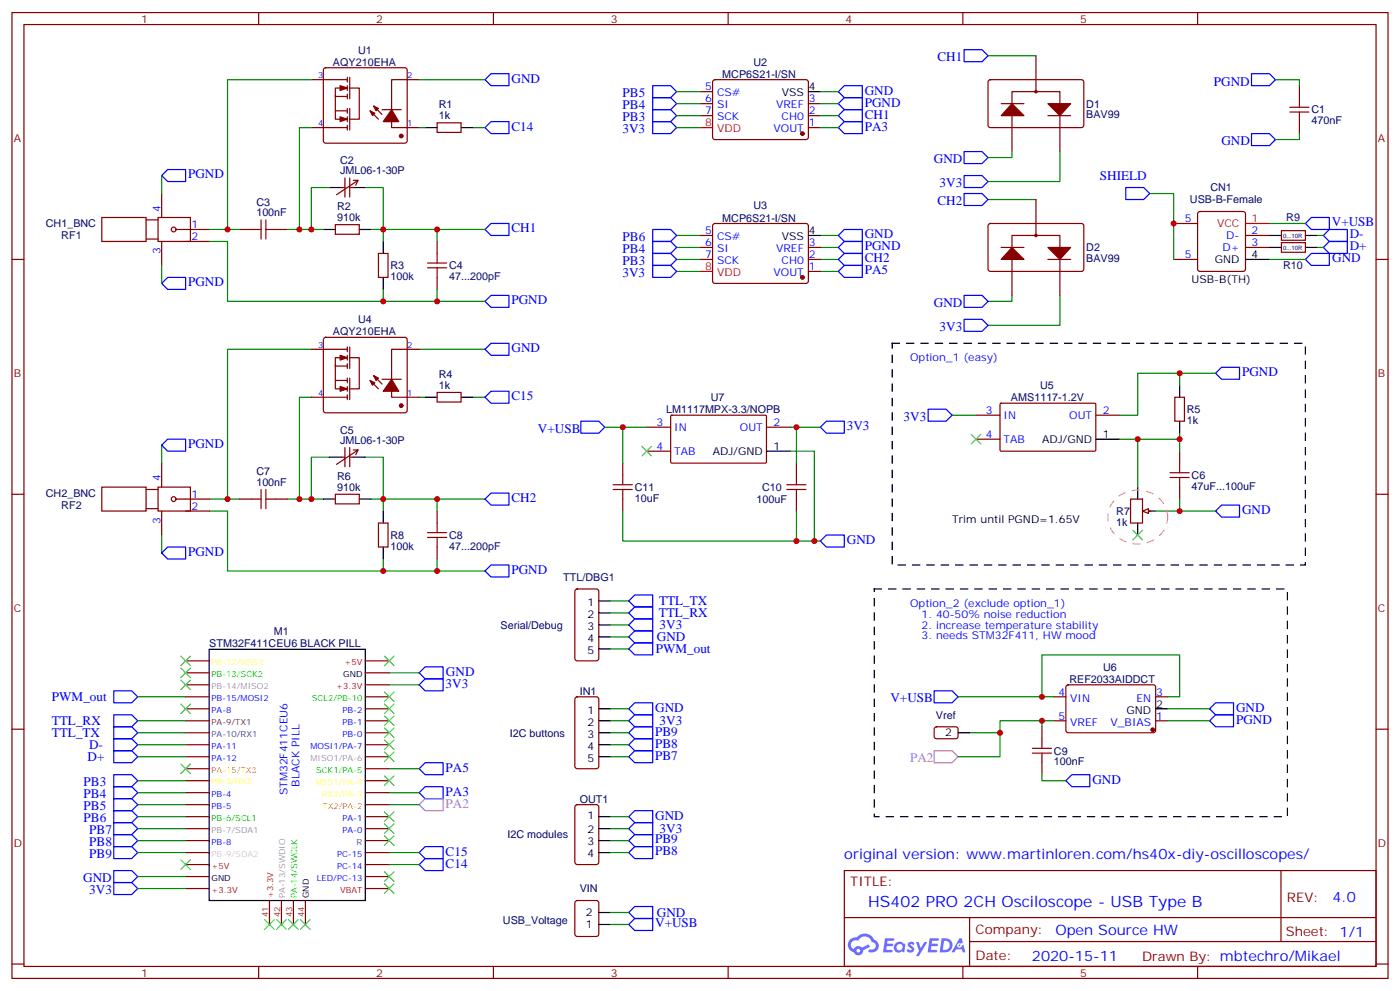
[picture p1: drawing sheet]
<svg xmlns="http://www.w3.org/2000/svg" width="412mm" height="292mm" viewBox="0 0 412 292" stroke-linecap="round" stroke-linejoin="round" font-family="sans-serif">
<g fill="none" stroke="#870000" stroke-width=".35">
<path d="M3.5 3.7h405.4v284.3h-405.4zM7.1 7.2h398.2v277.3h-398.2zM76.2 3.7v3.5M145.3 3.7v3.5M214.5 3.7v3.5M283.6 3.7v3.5M352.8 3.7v3.5M3.5 76.4h3.6M405.3 76.4h3.6M3.5 145.5h3.6M405.3 145.5h3.6M3.5 214.7h3.6"/>
<path d="M405.3 214.7h3.6M248.7 256.3h156.6v28.2h-156.6zM377.3 256.3v20.9M248.7 270.1h156.5M285.6 277.2h119.6M285.6 270.1v14.2M3.5 283.8h3.6M76.2 284.5v3.5M145.3 284.5v3.5M214.5 284.5v3.5M283.6 284.5v3.5M352.8 284.5v3.5"/>
<path d="M405.3 283.8h3.6"/>
</g>
<g fill="#5487ff">
<path d="M267.7 277.5a1.22 1.22 0 0 1 1.7 .2l-.4 .6a.47 .47 0 0 0-.3-.4 .47 .47 0 0 0-.5 .2l.1 .2a1.14 1.14 0 0 1 .8 1.8 1.14 1.14 0 0 1-1.9 0l-.2-.2 .5-.6 .7 .5a.29 .29 0 0 0 .3-.3 .29 .29 0 0 0-.2-.3 1.04 1.04 0 0 1-.6-1.7z"/>
<path d="M260.7 276.2h2.4l.3 .2-.2 .5-1.8 .1-.1 .8h1.5l.3 .4-.3 .4h-1.6l-.2 1.1h1.7l.2 .3-.2 .3-2.6 .1z"/>
<path d="M273.8 276.2h2.4l.3 .2-.1 .5-1.8 .1-.2 .8h1.6l.3 .4-.4 .4-1.6-.1-.1 1.1 1.7 .1 .2 .3-.2 .3-2.6 .1z"/>
<path d="M282.6 276.2h.7l.3 1.3-.6 .3a.69 .69 0 0 0-1 .3 .69 .69 0 0 0 .4 .9 .69 .69 0 0 0 .9-.6l.5-.2 .6 2.2h-.8l-.2-.9h-1.8l-.5 .9h-.8z"/>
<path d="M269.8 277.3h.8l.6 1.8 1.1-1.8h.9l-2.6 4.2h-.8l.9-1.5z"/>
<path d="M277.4 276.2l-.6 4.2h1.3a2.11 2.11 0 0 0 2.5-2.1 2.11 2.11 0 0 0-2.5-2.1zM278.1 277a1.39 1.39 0 0 1 1.7 1.4 1.39 1.39 0 0 1-1.8 1.2h-.3z"/>
<path d="M263.7 277.8a1.54 1.54 0 0 0-.1 2.2 1.54 1.54 0 0 0 2.2 .1l.6 .3 .3-2.3-.2-.3h-.4a1.49 1.49 0 0 0-2.4 0zM264 278.8a.94 .94 0 0 1 1.8 0 .94 .94 0 0 1-1.8 0z"/>
<path d="M250.4 276.6a2.18 2.18 0 0 0 1.1 3.7 1.44 1.44 0 0 0 1.6 .9 1.44 1.44 0 0 0 1.2-1.4l2-1.1-.5-.7-1.9 1a1.47 1.47 0 0 0-2.4 .4 1.39 1.39 0 0 1-.7-1.9 1.39 1.39 0 0 1 2-.5 2.12 2.12 0 0 1 2.2-1.3 2.12 2.12 0 0 1 1.9 1.7 1.14 1.14 0 0 1 1.1 1.4 1.14 1.14 0 0 1-1.7 .7 .43 .43 0 0 0-.5 .4 .43 .43 0 0 0 .4 .5 1.98 1.98 0 0 0 2.5-1.2 1.98 1.98 0 0 0-1.2-2.6 3.1 3.1 0 0 0-5.3-.6l-.9 .1zM252.3 279.9a.55 .55 0 0 1 1.1 0 .55 .55 0 0 1-1.1 0z"/>
<circle cx="282.6" cy="278.3" r=".26"/>
</g>
<g fill="none" stroke="#870000" stroke-width=".35">
<path d="M305.2 16.4v10.6M91.7 37.6h10.6M91.7 23.5h10.6M95.5 20.1l.5-.2h23.2l.5 .2 .2 .5v20.9l-.2 .5-.5 .2h-23.2l-.5-.3-.3-.4v-20.9zM98.8 28v7.1h3.5M98.8 32.6h3.5M102.3 25.9h-3.5v2.5h3.5M102.3 22.8v1.4M102.3 25.2v1.4M102.3 27.7v1.4M102.3 31.9v1.4M102.3 34.4v1.4"/>
<path d="M102.3 36.9v1.4M103 25.9h2.8v9.2h-2.8M103 22.8v6.3M103 31.9v6.4M109 32.6l2.5 2.5M110.1 31.2l2.4 2.5M112.5 32.3h5.7M123.5 23.5h-8.1v14.1h8.1M128.8 36.2h7v2.8h-7zM206.4 34h3.5M206.4 30.5h3.5M206.4 27h3.5"/>
<path d="M210.1 23.7l.5-.2h27.1l.4 .7v16.5l-.7 .4-27.1-.1-.4-.6v-16.2zM238.1 37.6h3.6M238.1 34h3.6M238.1 30.5h3.6M291.3 23.7l.4-.2h27.1l.5 .7-.1 12.9-.6 .5-27.1-.1-.5-.6v-12.7zM294.9 30.5h6.7M298.1 30.5v-3.5h14.1v3.5M298.1 34v10.6M308.7 34h6.7M312.2 34v10.6M382.8 25.2v3.6M382.8 35.8v3.5"/>
<path d="M47.6 57v7M100.5 55.2h1.1M101.6 52.4v5.6M103 52.4v5.6M103 55.2h1.1M104.1 53.1h1.4l-6.4 4.2M105.5 53.1l-.7 1.4M30 64h13v7.1h-13zM43 70.4h3.6M43 64.7h3.6M46.6 64h9.5v7.1h-9.5zM47.6 71.1v7"/>
<path d="M51.9 67.6h9.8M54.7 71.1h7M70.6 67.6h3.5M81.1 67.6h3.6M98.8 66.1h7v2.9h-7zM111.5 74.6h2.8v7.1h-2.8zM128.8 71.1v3.5M128.8 81.7v3.5M294.6 118.9l.3-.2 27.7 .1 .2 .3-.1 13.5-.3 .2h-27.7l-.1-.3zM346.1 116.9h2.8v7.1h-2.8zM287.5 122.2h7.1M287.5 129.3h7.1"/>
<path d="M322.8 122.2h7M347.5 132.8v3.5M333 146.9h3.5v7.1h-3.5zM337.3 150.5h1.7M347.5 143.4v3.5M54.7 198.1h7M54.7 194.6h7M107.6 198.1h7.1M107.6 194.6h7.1M54.7 212.2h7M54.7 205.1h7M54.7 219.3h7"/>
<path d="M54.7 215.7h7M54.7 208.7h7M54.7 201.6h7M107.6 212.2h7.1M107.6 205.1h7.1M107.6 219.3h7.1M107.6 215.7h7.1M107.6 208.7h7.1M107.6 201.6h7.1M169.6 205.3l.4-.2h5.7l.6 .5 .1 20-.5 .7h-5.9l-.6-.5-.1-20zM275.4 214.2l.5-.2h5.9l.4 .7v2.4l-.7 .4-5.9-.1-.4-.6v-2.1zM306.9 214v3.5"/>
<path d="M310.4 212.2h3.6M310.4 205.1h3.6M314.2 201.8l.5-.2 25.3 .1 .4 .6v13l-.7 .4h-25.3l-.4-.7v-12.7zM340.4 212.2h3.6M340.4 205.1h3.6M54.7 236.9h7M54.7 233.4h7M54.7 229.8h7M54.7 226.3h7M54.7 222.8h7M107.6 236.9h7.1M107.6 233.4h7.1"/>
<path d="M107.6 229.8h7.1M107.6 226.3h7.1M107.6 222.8h7.1M169.6 237.1l.4-.2h5.7l.6 .4 .1 16.5-.5 .7h-5.9l-.6-.4-.1-16.5zM306.9 224.5v3.6M54.7 258.1h7M54.7 254.5h7M54.7 251h7M54.7 247.5h7M54.7 243.9h7M54.7 240.4h7M107.6 258.1h7.1"/>
<path d="M107.6 254.5h7.1M107.6 251h7.1M107.6 247.5h7.1M107.6 243.9h7.1M107.6 240.4h7.1M54.7 261.6h7M79.4 265.1v7.1M82.9 265.1v7.1M86.4 265.1v7.1M90 265.1v7.1M107.6 261.6h7.1"/>
<circle cx="305.2" cy="27" r=".35"/>
<circle cx="51.2" cy="67.6" r=".71"/>
</g>
<g fill="#870000" stroke="#870000" stroke-width=".35">
<path d="M110.1 31.2l1.4 .7-.7 .7z"/>
<path d="M109 32.6l1.4 .7-.7 .7z"/>
<path d="M115.4 32.3l2.1 3.5h-4.6z"/>
<path d="M100.2 34.4l2.1 .7-2.1 .7z"/>
<path d="M100.2 25.2l2.1 .7-2.1 .7z"/>
<path d="M298.1 30.5l3.5 3.5h-6.7z"/>
<path d="M308.7 30.5h6.7l-3.2 3.5z"/>
<circle cx="118.2" cy="40" r=".53"/>
<circle cx="236.4" cy="39.3" r=".53"/>
<circle cx="339.5" cy="214.8" r=".53"/>
</g>
<g fill="none" stroke="#000" stroke-width=".35">
<path d="M125.2 37.6h3.6M135.8 37.6h3.5M238.1 27h3.6M97 55.2h3.5M104.1 55.2h3.5M95.2 67.6h3.6M105.8 67.6h3.6M112.9 71.1v3.5M112.9 81.7v3.5M347.5 113.4v3.5M322.8 129.3h7M347.5 124v3.5"/>
<path d="M335.1 143.4v3.5M335.1 154v3.5M336.9 150.5h3.5M61.6 191.1h46v74h-46zM176.4 208.7h3.5M176.4 212.2h3.5M176.4 215.7h3.5M176.4 219.3h3.5M282.2 215.7h3.6M340.4 208.7h3.6M176.4 222.8h3.5M176.4 240.4h3.5"/>
<path d="M176.4 243.9h3.5M176.4 247.5h3.5M176.4 251h3.5"/>
</g>
<g fill="none" stroke="#00f" stroke-width=".35">
<path d="M284 14.6h5.3l1.7 1.8-1.7 1.8h-5.3zM144.6 35.8h5.3v3.5h-5.3l-1.7-1.7zM144.6 21.7h5.3v3.5h-5.3l-1.7-1.7zM192.3 35.8h5.3l1.7 1.8-1.7 1.7h-5.3zM192.3 32.3h5.3l1.7 1.7-1.7 1.8h-5.3zM192.3 28.8h5.3l1.7 1.7-1.7 1.8h-5.3zM192.3 25.2h5.3l1.7 1.8-1.7 1.8h-5.3zM246.9 37.6l1.8-1.8h5.3v3.5h-5.3zM246.9 27l1.8-1.8h5.3v3.6h-5.3zM246.9 34l1.8-1.7h5.3v3.5h-5.3zM248.7 28.8h5.3v3.5h-5.3l-1.8-1.8zM368.7 21.7h5.2l1.8 1.8-1.8 1.7h-5.2z"/>
<path d="M368.7 39.3h5.2l1.8 1.8-1.8 1.8h-5.2zM47.6 51.7l1.8-1.8h5.3v3.5h-5.3zM284 51.7h5.3l1.7 1.7-1.7 1.8h-5.3zM284 44.6h5.3l1.7 1.8-1.7 1.8h-5.3zM142.9 67.6l1.7-1.8h5.3v3.5h-5.3zM47.6 83.4l1.8-1.7h5.3v3.5h-5.3zM144.6 87h5.3v3.5h-5.3l-1.7-1.8zM358.1 109.9l1.7-1.8h5.3v3.6h-5.3zM273.4 120.5h5.3l1.8 1.7-1.8 1.8h-5.3zM358.1 150.5l1.7-1.8h5.3v3.5h-5.3zM123.5 198.1l1.7-1.8h5.3v3.5h-5.3zM185.2 208.7l1.8-1.8h5.3v3.5h-5.3z"/>
<path d="M185.2 215.7l1.8-1.7h5.3v3.5h-5.3zM185.2 219.3l1.8-1.8h5.3v3.5h-5.3zM356.3 212.2l1.8-1.8h5.3v3.6h-5.3zM356.3 208.7l1.8-1.8h5.3v3.5h-5.3zM33.5 235.1h5.3l1.8 1.8-1.8 1.8h-5.3zM33.5 231.6h5.3l1.8 1.8-1.8 1.7h-5.3zM33.5 228.1h5.3l1.8 1.7-1.8 1.8h-5.3zM123.5 233.4l1.7-1.8h5.3v3.5h-5.3zM185.2 222.8l1.8-1.8h5.3v3.5h-5.3zM314 229.8l1.7-1.7h5.3v3.5h-5.3zM33.5 245.7h5.3l1.8 1.8-1.8 1.7h-5.3zM33.5 249.2h5.3l1.8 1.8-1.8 1.8h-5.3z"/>
<path d="M33.5 242.2h5.3l1.8 1.7-1.8 1.8h-5.3zM33.5 256.3h5.3l1.8 1.8-1.8 1.7h-5.3zM33.5 259.8h5.3l1.8 1.8-1.8 1.7h-5.3zM123.5 254.5l1.7-1.7h5.3v3.5h-5.3zM185.2 240.4l1.8-1.7h5.3v3.5h-5.3zM185.2 247.5l1.8-1.8h5.3v3.5h-5.3zM185.2 251l1.8-1.8h5.3v3.6h-5.3z"/>
</g>
<g fill="none" stroke="#008700" stroke-width=".35">
<path d="M291 16.4h14.2M91.7 37.6h-3.5v30M91.7 23.5h-24.7v44.1M123.5 23.5h19.4M123.5 37.6h1.7M139.3 37.6h3.6M199.3 27h7.1M199.3 30.5h7.1M199.3 34h7.1M199.3 37.6h7.1M241.7 27h5.2M241.7 30.5h5.2"/>
<path d="M241.7 34h5.2M241.7 37.6h5.2M375.7 23.5h7.1v1.7M382.8 39.3v1.8h-7.1M47.6 51.7v5.3M97 55.2h-5.3v12.4M107.6 55.2h5.3v15.9M298.1 44.6v1.8h-7.1M312.2 44.6v8.8h-21.2M47.6 78.1v5.3M61.7 71.1h5.3v17.6h45.9M61.7 67.6h8.9"/>
<path d="M84.7 67.6h10.5M109.4 67.6h19.4v3.5M128.8 67.6h14.1M112.9 85.2v3.5h15.9v-3.5M128.8 88.7h14.1M347.5 113.4v-3.5h-12.4v12.3h-5.3M347.5 109.9h10.6M280.5 122.2h7M329.8 129.3h17.7M347.5 127.5v5.3M347.5 146.9v3.6h10.6M114.7 198.1h8.8"/>
<path d="M179.9 208.7h5.3M179.9 215.7h5.3M179.9 219.3h5.3M306.9 205.1v-12.3h40.6v12.3h-3.5M306.9 212.2h-12.3v3.5h-8.8M310.4 212.2h-3.5v1.8M344 212.2h12.3M344 208.7h12.3M40.6 236.9h14.1M40.6 233.4h14.1M40.6 229.8h14.1M114.7 233.4h8.8"/>
<path d="M179.9 222.8h5.3M306.9 228.1v1.7h7.1M40.6 247.5h14.1M40.6 251h14.1M40.6 243.9h14.1M40.6 258.1h14.1M114.7 254.5h8.8M179.9 240.4h5.3M179.9 247.5h5.3M179.9 251h5.3M40.6 261.6h14.1"/>
</g>
<path d="M206.4 37.6h3.5" fill="none" stroke="#f00" stroke-width=".35"/>
<g fill="none" stroke="#a10000" stroke-width=".35">
<path d="M379.9 33h5.7M379.9 31.6h5.7M382.8 28.8v2.8M382.8 33v2.8M74.1 67.6h2.8M76.9 64.7v5.7M78.3 64.7v5.7M78.3 67.6h2.8M125.9 78.8h5.7M125.9 77.4h5.7M128.8 74.6v2.8M128.8 78.8v2.9"/>
<path d="M344.7 139.2h5.6M347.5 136.3v2.9M344.7 140.6h5.6M347.5 140.6v2.8M306.9 217.5v2.8M304.1 221.7h5.6M304.1 220.3h5.6M306.9 221.7v2.8"/>
</g>
<g fill="none" stroke="#3c3" stroke-width=".35">
<path d="M286.1 127.9l2.8 2.8M288.9 127.9l-2.8 2.8M53.3 193.1l2.8 2.9M53.3 196.7l2.8 2.8M56.1 193.1l-2.8 2.9M56.1 196.7l-2.8 2.8M53.3 200.2l2.8 2.8M53.3 207.3l2.8 2.8M56.1 200.2l-2.8 2.8M56.1 207.3l-2.8 2.8M113.2 217.8l2.9 2.9M113.2 214.3l2.9 2.8"/>
<path d="M113.2 210.8l2.9 2.8M113.2 207.3l2.9 2.8M113.2 203.7l2.9 2.9M116.1 217.8l-2.9 2.9M116.1 214.3l-2.9 2.8M116.1 210.8l-2.9 2.8M116.1 207.3l-2.9 2.8M116.1 203.7l-2.9 2.9M53.3 224.9l2.8 2.8M56.1 224.9l-2.8 2.8M113.2 239l2.9 2.8M113.2 228.4l2.9 2.8"/>
<path d="M113.2 221.4l2.9 2.8M116.1 239l-2.9 2.8M116.1 228.4l-2.9 2.8M116.1 221.4l-2.9 2.8M113.2 256.6l2.9 2.9M113.2 246.1l2.9 2.8M113.2 242.5l2.9 2.9M116.1 242.5l-2.9 2.9M116.1 246.1l-2.9 2.8M116.1 256.6l-2.9 2.9M78 270.8l2.8 2.8M80.8 270.8l-2.8 2.8"/>
<path d="M81.5 270.8l2.8 2.8M84.3 270.8l-2.8 2.8M85 270.8l2.8 2.8M87.8 270.8l-2.8 2.8M88.5 270.8l2.9 2.8M91.4 270.8l-2.9 2.8M113.2 260.2l2.9 2.8M116.1 260.2l-2.9 2.8"/>
</g>
<path d="M262.8 101.1h121.7v65.2h-121.7zM257.5 173.4h121.7v67h-121.7z" fill="none" stroke="#000" stroke-width=".35" stroke-dasharray="2.1 2.1"/>
<path d="M336.5 150.5l1.8-.7v1.4z" fill="#f0f0f0" stroke="#870000" stroke-width=".35"/>
<g fill="none" stroke="#008700" stroke-width=".35">
<path d="M291 58.7h14.2M338.7 57h7v19.4M199.3 79.9h7.1M199.3 76.4h7.1M199.3 69.3h7.1M199.3 72.8h7.1M241.7 79.9h5.2M241.7 76.4h5.2M241.7 69.3h5.2M241.7 72.8h5.2M373.9 76.4h10.6M373.9 65.8h10.6"/>
<path d="M388.1 69.3h1.7M388.1 72.8h1.7M298.1 87v1.7h-7.1M312.2 87v8.8h-21.2M91.7 102.8h-24.7v44.1M91.7 116.9h-3.5v30M123.5 116.9h1.7M123.5 102.8h19.4M139.3 116.9h3.6M47.6 131.1v5.2M97 134.6h-5.3v12.3M107.6 134.6h5.3v15.9"/>
<path d="M178.2 125.8h12.3M183.4 125.8v10.5M232.8 132.8h7.1v26.5M232.8 125.8h8.9M234.6 125.8v10.5M335.1 129.3v14.1M47.6 157.5v5.3M61.7 150.5h5.3v17.6h45.9M61.7 146.9h8.9M84.7 146.9h10.5M109.4 146.9h19.4v3.6M128.8 146.9h14.1"/>
<path d="M183.4 150.5v8.8h58.3M234.6 150.5v8.8M340.4 150.5h7.1M112.9 164.6v3.5h15.9v-3.5M128.8 168.1h14.1M179.9 176.9h5.3M179.9 184h5.3M179.9 187.5h5.3M179.9 191h5.3M179.9 180.4h5.3M40.6 205.1h14.1M40.6 212.2h14.1"/>
<path d="M40.6 215.7h14.1M40.6 219.3h14.1M114.7 201.6h8.8M179.9 212.2h5.3M282.2 205.1h28.2M294.6 215.7v7.1h-12.4M40.6 222.8h14.1M114.7 226.3h8.8M114.7 236.9h8.8M40.6 240.4h14.1M114.7 251h8.8M179.9 243.9h5.3"/>
<path d="M179.9 268.6h5.3M179.9 272.2h5.3"/>
</g>
<path d="M189.1 131.4l2.8 2.8M191.9 131.4l-2.8 2.8M333.7 156.1l2.8 2.8M336.5 156.1l-2.8 2.8M113.2 193.1l2.9 2.9M116.1 193.1l-2.9 2.9M53.3 253.1l2.8 2.8M56.1 253.1l-2.8 2.8" fill="none" stroke="#3c3" stroke-width=".35"/>
<g fill="none" stroke="#00f" stroke-width=".35">
<path d="M284 57h5.3l1.7 1.7-1.7 1.8h-5.3zM331.6 55.2h5.3l1.8 1.8-1.8 1.7h-5.3zM192.3 67.6h5.3l1.7 1.7-1.7 1.8h-5.3zM192.3 71.1h5.3l1.7 1.7-1.7 1.8h-5.3zM192.3 74.6h5.3l1.7 1.8-1.7 1.7h-5.3zM192.3 78.1h5.3l1.7 1.8-1.7 1.8h-5.3zM246.9 76.4l1.8-1.8h5.3v3.5h-5.3zM246.9 72.8l1.8-1.7h5.3v3.5h-5.3zM246.9 69.3l1.8-1.7h5.3v3.5h-5.3zM246.9 79.9l1.8-1.8h5.3v3.6h-5.3zM384.5 65.8l1.8-1.8h5.3v3.6h-5.3zM384.5 76.4l1.8-1.8h5.3v3.5h-5.3z"/>
<path d="M389.8 69.3l1.8-1.7h5.3v3.5h-5.3zM389.8 72.8l1.8-1.7h5.3v3.5h-5.3zM284 87h5.3l1.7 1.7-1.7 1.8h-5.3zM284 94h5.3l1.7 1.8-1.7 1.7h-5.3zM142.9 102.8l1.7-1.7h5.3v3.5h-5.3zM142.9 116.9l1.7-1.7h5.3v3.5h-5.3zM47.6 131.1l1.8-1.8h5.3v3.5h-5.3zM171.1 124h5.3l1.8 1.8-1.8 1.7h-5.3zM241.7 125.8l1.7-1.8h5.3v3.5h-5.3zM142.9 146.9l1.7-1.7h5.3v3.5h-5.3zM241.7 159.3l1.7-1.8h5.3v3.5h-5.3zM47.6 162.8l1.8-1.8h5.3v3.6h-5.3z"/>
<path d="M142.9 168.1l1.7-1.8h5.3v3.6h-5.3zM185.2 176.9l1.8-1.7h5.3v3.5h-5.3zM125.2 199.8h5.3v3.6h-5.3l-1.7-1.8zM185.2 184l1.8-1.8h5.3v3.5h-5.3zM185.2 187.5l1.8-1.8h5.3v3.6h-5.3zM185.2 191l1.8-1.7h5.3v3.5h-5.3zM185.2 180.4l1.8-1.7h5.3v3.5h-5.3zM33.5 203.4h5.3l1.8 1.7-1.8 1.8h-5.3zM33.5 210.4h5.3l1.8 1.8-1.8 1.8h-5.3zM33.5 214h5.3l1.8 1.7-1.8 1.8h-5.3zM33.5 217.5h5.3l1.8 1.8-1.8 1.7h-5.3zM185.2 212.2l1.8-1.8h5.3v3.6h-5.3z"/>
<path d="M275.2 203.4h5.3l1.7 1.7-1.7 1.8h-5.3zM33.5 238.7h5.3l1.8 1.7-1.8 1.8h-5.3zM33.5 221h5.3l1.8 1.8-1.8 1.7h-5.3zM123.5 226.3l1.7-1.8h5.3v3.6h-5.3zM123.5 251l1.7-1.8h5.3v3.6h-5.3zM185.2 243.9l1.8-1.7h5.3v3.5h-5.3zM185.2 272.2l1.8-1.8h5.3v3.5h-5.3zM187 266.9h5.3v3.5h-5.3l-1.8-1.8z"/>
</g>
<g fill="none" stroke="#870000" stroke-width=".35">
<path d="M305.2 58.7v10.6M206.4 72.8h3.5M206.4 76.4h3.5M206.4 69.3h3.5M210.1 66l.5-.2h27.1l.4 .7v16.5l-.7 .4h-27.1l-.4-.7v-16.2zM238.1 72.8h3.6M238.1 76.4h3.6M238.1 79.9h3.6M291.3 66l.4-.2h27.1l.5 .7-.1 13-.6 .4-27.1-.1-.5-.6v-12.7zM294.9 72.8h6.7M298.1 72.8v-3.5h14.1v3.5M298.1 76.4v10.6"/>
<path d="M308.7 76.4h6.7M312.2 76.4v10.6M345.7 76.4h7.1M345.7 65.8h7.1M353 62.5l.5-.2h12.7l.5 .2 .2 .5v16.2l-.2 .5-.5 .2h-12.7l-.5-.2-.2-.5v-16.2zM366.9 72.8h7M366.9 69.3h7M377.5 67.9h7v2.8h-7zM377.5 71.4h7v2.9h-7zM95.5 99.5l.5-.2h23.2l.5 .2 .2 .5v20.8l-.2 .5-.5 .2h-23.2l-.5-.2-.3-.5v-20.8zM91.7 116.9h10.6M91.7 102.8h10.6"/>
<path d="M98.8 107.4v7.1h3.5M98.8 112h3.5M102.3 105.3h-3.5v2.5h3.5M102.3 102.1v1.4M102.3 104.6v1.4M102.3 107.1v1.4M102.3 111.3v1.4M102.3 113.8v1.4M102.3 116.2v1.5M103 105.3h2.8v9.2h-2.8M103 102.1v6.4M103 111.3v6.4"/>
<path d="M109 112l2.5 2.5M110.1 110.6l2.4 2.5M112.5 111.7h5.7M123.5 102.8h-8.1v14.1h8.1M128.8 115.5h7v2.9h-7zM47.6 136.3v7.1M100.5 134.6h1.1M101.6 131.8v5.6M103 131.8v5.6M103 134.6h1.1M104.1 132.5h1.4l-6.4 4.2M105.5 132.5l-.7 1.4"/>
<path d="M183.4 136.3v3.6M190.5 125.8h7.1M190.5 132.8h7.1M197.6 122.4l.3-.2 27.7 .1 .2 .3-.1 13.6-.3 .1h-27.7l-.1-.3zM225.8 125.8h7M234.6 136.3v3.6M30 143.4h13v7.1h-13zM43 149.8h3.6M43 144.1h3.6M46.6 143.4h9.5v7.1h-9.5zM47.6 150.5v7M51.9 146.9h9.8"/>
<path d="M54.7 150.5h7M70.6 146.9h3.5M81.1 146.9h3.6M98.8 145.5h7v2.8h-7zM111.5 154h2.8v7h-2.8zM128.8 150.5v3.5M183.4 146.9v3.6M234.6 146.9v3.6M128.8 161v3.6M169.6 173.6l.4-.2h5.7l.6 .4 .1 20.1-.5 .6-5.9 .1-.6-.5-.1-20zM169.6 265.3l.4-.2h5.7l.6 .4 .1 9.5-.5 .6-5.9 .1-.6-.5-.1-9.4z"/>
<circle cx="305.2" cy="69.3" r=".35"/>
<circle cx="51.2" cy="146.9" r=".71"/>
</g>
<g fill="none" stroke="#000" stroke-width=".35">
<path d="M238.1 69.3h3.6M366.9 76.4h7M373.9 69.3h3.6M373.9 72.8h3.6M384.5 69.3h3.6M384.5 72.8h3.6M125.2 116.9h3.6M135.8 116.9h3.5M97 134.6h3.5M104.1 134.6h3.5M225.8 132.8h7M95.2 146.9h3.6"/>
<path d="M105.8 146.9h3.6M112.9 150.5v3.5M112.9 161v3.6M176.4 176.9h3.5M176.4 180.4h3.5M176.4 184h3.5M176.4 187.5h3.5M176.4 191h3.5M176.4 272.2h3.5M176.4 268.6h3.5"/>
</g>
<g fill="none" stroke="#a10000" stroke-width=".35">
<path d="M183.4 139.9v2.8M234.6 139.9v2.8M74.1 146.9h2.8M76.9 144.1v5.7M78.3 144.1v5.7M78.3 146.9h2.8M125.9 158.2h5.7M125.9 156.8h5.7M128.8 154v2.8M128.8 158.2v2.8M180.6 144.1h5.7M180.6 142.7h5.7"/>
<path d="M183.4 144.1v2.8M231.8 144.1h5.6M231.8 142.7h5.6M234.6 144.1v2.8"/>
</g>
<g fill="#870000" stroke="#870000" stroke-width=".35">
<path d="M110.1 110.6l1.4 .7-.7 .7z"/>
<path d="M109 112l1.4 .7-.7 .7z"/>
<path d="M115.4 111.7l2.1 3.5h-4.6z"/>
<path d="M100.2 113.8l2.1 .7-2.1 .7z"/>
<path d="M100.2 104.6l2.1 .7-2.1 .7z"/>
<path d="M298.1 72.8l3.5 3.6h-6.7z"/>
<path d="M308.7 72.8h6.7l-3.2 3.6z"/>
<circle cx="118.2" cy="119.4" r=".53"/>
<circle cx="236.4" cy="81.7" r=".53"/>
</g>
<path d="M206.4 79.9h3.5M366.9 65.8h7" fill="none" stroke="#f00" stroke-width=".35"/>
<path d="M344 152.2a8.7 8.7 0 0 0-12.3-7.3 7.7 7.7 0 0 0-5.4 7.9 7.7 7.7 0 0 0 6.5 7.1 8.7 8.7 0 0 0 11.2-7.7" fill="none" stroke="#f6c" stroke-width=".35" stroke-dasharray="2.1 2.1"/>
<path d="M125.2 235.1h5.3v3.6h-5.3l-1.7-1.8zM275.2 221h5.3l1.7 1.8-1.7 1.7h-5.3z" fill="none" stroke="#f0f" stroke-width=".35"/>
<g fill="#c00">
<circle cx="88.2" cy="146.9" r=".88"/>
<circle cx="128.8" cy="168.1" r=".88"/>
<circle cx="112.9" cy="146.9" r=".88"/>
<circle cx="91.7" cy="146.9" r=".88"/>
<circle cx="112.9" cy="168.1" r=".88"/>
<circle cx="128.8" cy="146.9" r=".88"/>
<circle cx="67" cy="146.9" r=".88"/>
<circle cx="335.1" cy="129.3" r=".88"/>
<circle cx="67" cy="67.6" r=".88"/>
<circle cx="347.5" cy="129.3" r=".88"/>
<circle cx="128.8" cy="67.6" r=".88"/>
<circle cx="112.9" cy="88.7" r=".88"/>
<circle cx="91.7" cy="67.6" r=".88"/>
<circle cx="112.9" cy="67.6" r=".88"/>
<circle cx="128.8" cy="88.7" r=".88"/>
<circle cx="347.5" cy="109.9" r=".88"/>
<circle cx="88.2" cy="67.6" r=".88"/>
<circle cx="347.5" cy="150.5" r=".88"/>
<circle cx="345.7" cy="65.8" r=".88"/>
<circle cx="234.6" cy="125.8" r=".88"/>
<circle cx="183.4" cy="125.8" r=".88"/>
<circle cx="234.6" cy="159.3" r=".88"/>
<circle cx="239.9" cy="159.3" r=".88"/>
<circle cx="306.9" cy="205.1" r=".88"/>
<circle cx="294.6" cy="215.7" r=".88"/>
<circle cx="306.9" cy="212.2" r=".88"/>
</g>
<text font-size="4.6" fill="#00f" x="255.8" y="266.9">HS402 PRO 2CH Osciloscope - USB Type B</text>
<g font-size="4.2" fill="#00f">
<text x="248.7" y="252.8">original version: www.martinloren.com/hs40x-diy-oscilloscopes/</text>
<text x="392.5" y="265.6">4.0</text>
<text x="310.9" y="275.1">Open Source HW</text>
<text x="304" y="282.9">2020-15-11</text>
</g>
<g font-size="3.9" fill="#00f">
<text x="276.1" y="18.1">CH1</text>
<text x="150.7" y="24.3">GND</text>
<text x="183.4" y="28.7">PB5</text>
<text x="254.7" y="27.8">GND</text>
<text x="357.6" y="25.2">PGND</text>
<text x="183.4" y="35.7">PB3</text>
<text x="183.4" y="32.2">PB4</text>
<text x="254.7" y="31.4">PGND</text>
<text x="254.7" y="34.9">CH1</text>
<text x="150.7" y="38.4">C14</text>
<text x="183.4" y="39.3">3V3</text>
<text x="254.7" y="38.4">PA3</text>
<text x="359.8" y="42.8">GND</text>
<text x="55.4" y="52.5">PGND</text>
<text x="275.1" y="48.1">GND</text>
<text x="324" y="52.9">SHIELD</text>
<text x="276.8" y="55.1">3V3</text>
<text x="276.1" y="60.4">CH2</text>
<text x="150.7" y="68.4">CH1</text>
<text x="183.4" y="71">PB6</text>
<text x="254.7" y="70.2">GND</text>
<text x="392.3" y="66.6">V+USB</text>
<text x="397.6" y="70.2">D-</text>
<text x="183.4" y="74.5">PB4</text>
<text x="254.7" y="77.2">CH2</text>
<text x="254.7" y="73.7">PGND</text>
<text x="392.4" y="77.2">GND</text>
<text x="397.6" y="73.7">D+</text>
<text x="183.4" y="78.1">PB3</text>
<text x="183.4" y="81.6">3V3</text>
<text x="254.7" y="80.8">PA5</text>
<text x="55.4" y="84.3">PGND</text>
<text x="150.7" y="89.6">PGND</text>
<text x="275.1" y="90.4">GND</text>
<text x="276.8" y="97.5">3V3</text>
<text x="150.7" y="103.7">GND</text>
<text x="365.9" y="110.7">PGND</text>
<text x="150.7" y="117.8">C15</text>
<text x="266.2" y="123.9">3V3</text>
<text x="55.4" y="131.9">PGND</text>
<text x="158.5" y="127.5">V+USB</text>
<text x="249.5" y="126.7">3V3</text>
<text x="150.7" y="147.8">CH2</text>
<text x="365.9" y="151.3">GND</text>
<text x="249.4" y="160.1">GND</text>
<text x="55.4" y="163.7">PGND</text>
<text x="150.7" y="168.9">PGND</text>
<text x="194.1" y="178.2">TTL_TX</text>
<text x="194" y="181.8">TTL_RX</text>
<text x="194.3" y="185.2">3V3</text>
<text x="193.5" y="188.8">GND</text>
<text x="193.2" y="192.3">PWM_out</text>
<text x="131.3" y="202.6">3V3</text>
<text x="131.4" y="198.9">GND</text>
<text x="15.3" y="206.4">PWM_out</text>
<text x="193" y="209.5">GND</text>
<text x="262.3" y="206.8">V+USB</text>
<text x="364.1" y="209.5">GND</text>
<text x="15.3" y="213.5">TTL_RX</text>
<text x="194.3" y="213.4">3V3</text>
<text x="364.1" y="213">PGND</text>
<text x="15.3" y="217">TTL_TX</text>
<text x="26.2" y="220.5">D-</text>
<text x="193" y="216.6">PB9</text>
<text x="193" y="220.1">PB8</text>
<text x="25.8" y="224">D+</text>
<text x="131.3" y="227.2">PA5</text>
<text x="193" y="223.6">PB7</text>
<text x="24.6" y="231.5">PB3</text>
<text x="321.8" y="230.7">GND</text>
<text x="24.6" y="238.6">PB5</text>
<text x="24.6" y="235.1">PB4</text>
<text x="131.3" y="234.2">PA3</text>
<text x="24.6" y="242.1">PB6</text>
<text x="26.3" y="245.6">PB7</text>
<text x="193" y="241.3">GND</text>
<text x="194.3" y="245.2">3V3</text>
<text x="26.3" y="249.2">PB8</text>
<text x="131.3" y="251.9">C15</text>
<text x="193" y="248.3">PB9</text>
<text x="193" y="251.8">PB8</text>
<text x="26.3" y="252.7">PB9</text>
<text x="131.3" y="255.4">C14</text>
<text x="24.5" y="259.7">GND</text>
<text x="26.3" y="263.3">3V3</text>
<text x="193.5" y="269.9">GND</text>
<text x="193" y="273">V+USB</text>
</g>
<g font-size="3.9" fill="#f0f">
<text x="268.1" y="224.4">PA2</text>
<text x="131.3" y="237.8">PA2</text>
</g>
<g font-size="3.9" fill="#800">
<text x="250.5" y="260.9">TITLE:</text>
<text x="379.1" y="265.6">REV:</text>
<text x="287.4" y="275.1">Company:</text>
<text x="378.7" y="275.7">Sheet: 1/1</text>
<text x="287.4" y="282.8">Date:</text>
<text x="336.4" y="282.8">Drawn By: mbtechro/Mikael</text>
</g>
<g font-size="3.2" fill="#800">
<text x="41.6" y="6.7">1</text>
<text x="110.8" y="6.7">2</text>
<text x="179.9" y="6.7">3</text>
<text x="249.1" y="6.7">4</text>
<text x="318.2" y="6.7">5</text>
<text x="4.1" y="41.8">A</text>
<text x="405.9" y="41.8">A</text>
<text x="4.1" y="110.9">B</text>
<text x="405.9" y="110.9">B</text>
<text x="4.1" y="180.1">C</text>
<text x="405.9" y="180.1">C</text>
<text x="4.1" y="249.2">D</text>
<text x="405.9" y="249.2">D</text>
<text x="41.6" y="287.5">1</text>
<text x="110.8" y="287.5">2</text>
<text x="179.9" y="287.5">3</text>
<text x="249.1" y="287.5">4</text>
<text x="318.2" y="287.5">5</text>
</g>
<g font-size="3.2" fill="#000080">
<text x="105.5" y="15.8">U1</text>
<text x="98.1" y="19.4">AQY210EHA</text>
<text x="212.8" y="22.9">MCP6S21-I/SN</text>
<text x="221.9" y="19.3">U2</text>
<text x="129.3" y="35.1">1k</text>
<text x="129.3" y="31.9">R1</text>
<text x="320" y="34.9">BAV99</text>
<text x="320" y="31.7">D1</text>
<text x="386.3" y="33.4">C1</text>
<text x="386.3" y="36.6">470nF</text>
<text x="100.2" y="51.3">JML06-1-30P</text>
<text x="100.2" y="48.3">C2</text>
<text x="350.5" y="59.9">USB-B-Female</text>
<text x="356.5" y="56.3">CN1</text>
<text x="75.5" y="63.7">100nF</text>
<text x="75.5" y="60.5">C3</text>
<text x="99.3" y="65.1">910k</text>
<text x="99.3" y="61.9">R2</text>
<text x="212.8" y="65.2">MCP6S21-I/SN</text>
<text x="221.9" y="61.7">U3</text>
<text x="378.9" y="65.2">R9</text>
<text x="13.5" y="66.9">CH1_BNC</text>
<text x="18.1" y="70.5">RF1</text>
<text x="320" y="77.2">BAV99</text>
<text x="320" y="74">D2</text>
<text x="115" y="82.4">100k</text>
<text x="115" y="79.3">R3</text>
<text x="132.3" y="82.4">47...200pF</text>
<text x="132.3" y="79.3">C4</text>
<text x="378" y="79.3">R10</text>
<text x="105.5" y="95.2">U4</text>
<text x="98.1" y="98.7">AQY210EHA</text>
<text x="129.3" y="111.3">R4</text>
<text x="129.3" y="114.5">1k</text>
<text x="209.4" y="118">U7</text>
<text x="297.8" y="118.1">AMS1117-1.2V</text>
<text x="306.4" y="114.4">U5</text>
<text x="196.2" y="121.6">LM1117MPX-3.3/NOPB</text>
<text x="349.6" y="124.8">1k</text>
<text x="349.6" y="121.6">R5</text>
<text x="100.2" y="130.7">JML06-1-30P</text>
<text x="100.2" y="127.6">C5</text>
<text x="75.5" y="143.1">100nF</text>
<text x="75.5" y="139.9">C7</text>
<text x="99.3" y="141.3">R6</text>
<text x="351" y="141.1">C6</text>
<text x="13.5" y="146.3">CH2_BNC</text>
<text x="18.1" y="149.8">RF2</text>
<text x="99.3" y="144.5">910k</text>
<text x="187" y="147.7">10uF</text>
<text x="187" y="144.6">C11</text>
<text x="222.9" y="148.1">100uF</text>
<text x="224.5" y="144.5">C10</text>
<text x="351" y="144.2">47uF...100uF</text>
<text x="328.8" y="154.7">1k</text>
<text x="328.8" y="151.7">R7</text>
<text x="115" y="161.8">100k</text>
<text x="115" y="158.6">R8</text>
<text x="132.3" y="161.8">47...200pF</text>
<text x="132.3" y="158.6">C8</text>
<text x="165.9" y="171.1">TTL/DBG1</text>
<text x="147.5" y="185.1">Serial/Debug</text>
<text x="61.6" y="190.4">STM32F411CEU6 BLACK PILL</text>
<text x="80.6" y="186.9">M1</text>
<text x="325" y="197.6">U6</text>
<text x="315" y="201">REF2033AIDDCT</text>
<text x="170.8" y="204.5">IN1</text>
<text x="275.7" y="211.6">Vref</text>
<text x="150.2" y="216.9">I2C buttons</text>
<text x="310.4" y="225.3">100nF</text>
<text x="310.4" y="222.1">C9</text>
<text x="170.8" y="236.3">OUT1</text>
<text x="149.5" y="246.8">I2C modules</text>
<text x="170.8" y="262.7">VIN</text>
<text x="148.2" y="272.2">USB_Voltage</text>
</g>
<g font-size="3.2" fill="#00f">
<text x="207.7" y="26.6">5</text>
<text x="211.2" y="28.4">CS#</text>
<text x="207.7" y="30.2">6</text>
<text x="207.7" y="33.7">7</text>
<text x="211.2" y="31.9">SI</text>
<text x="211.2" y="35.5">SCK</text>
<text x="228.6" y="31.9">VREF</text>
<text x="230.2" y="35.5">CH0</text>
<text x="238.3" y="33.7">2</text>
<text x="238.3" y="30.2">3</text>
<text x="227.9" y="39">VOUT</text>
<text x="238.3" y="37.2">1</text>
<text x="47.3" y="62.3" transform="rotate(-90 47.3 62.3)">4</text>
<text x="349" y="65.4">5</text>
<text x="56.4" y="67.2">1</text>
<text x="56.4" y="70.7">2</text>
<text x="207.7" y="69">5</text>
<text x="211.2" y="70.7">CS#</text>
<text x="361.2" y="70.4">D-</text>
<text x="368.7" y="69">2</text>
<text x="47.3" y="74.9" transform="rotate(-90 47.3 74.9)">3</text>
<text x="207.7" y="72.5">6</text>
<text x="207.7" y="76">7</text>
<text x="211.2" y="74.3">SI</text>
<text x="211.2" y="77.8">SCK</text>
<text x="228.6" y="74.3">VREF</text>
<text x="230.2" y="77.8">CH0</text>
<text x="238.3" y="76">2</text>
<text x="238.3" y="72.5">3</text>
<text x="349" y="76">5</text>
<text x="360.1" y="73.9">D+</text>
<text x="368.7" y="72.5">3</text>
<text x="227.9" y="81.3">VOUT</text>
<text x="238.3" y="79.6">1</text>
<text x="268.1" y="106.4">Option_1 (easy)</text>
<text x="193.4" y="125.4">3</text>
<text x="227.9" y="125.4">2</text>
<text x="290.4" y="121.9">3</text>
<text x="295.6" y="123.3">IN</text>
<text x="315" y="123.3">OUT</text>
<text x="324.9" y="121.9">2</text>
<text x="198.6" y="126.8">IN</text>
<text x="217.9" y="126.8">OUT</text>
<text x="290.4" y="128.9">4</text>
<text x="295.6" y="130.4">TAB</text>
<text x="193.4" y="132.5">4</text>
<text x="198.6" y="133.9">TAB</text>
<text x="47.3" y="141.6" transform="rotate(-90 47.3 141.6)">4</text>
<text x="56.4" y="146.6">1</text>
<text x="47.3" y="154.2" transform="rotate(-90 47.3 154.2)">3</text>
<text x="56.4" y="150.1">2</text>
<text x="268.1" y="178.7">Option_2 (exclude option_1)</text>
<text x="271.5" y="181.9">1. 40-50% noise reduction</text>
<text x="271.5" y="185">2. increase temperature stability</text>
<text x="271.5" y="188.2">3. needs STM32F411, HW mood</text>
<text x="311.8" y="204.8">4</text>
<text x="315.3" y="206.6">VIN</text>
<text x="334.7" y="206.6">EN</text>
<text x="340.6" y="204.8">3</text>
<text x="311.8" y="211.8">5</text>
<text x="315.3" y="213.6">VREF</text>
<text x="327.1" y="213.6">V_BIAS</text>
<text x="340.6" y="211.8">1</text>
<text x="88.2" y="231.6" transform="rotate(-90 88.2 231.6)">BLACK PILL</text>
<text x="84.7" y="234.2" transform="rotate(-90 84.7 234.2)">STM32F411CEU6</text>
</g>
<g font-size="3.2">
<text x="230.3" y="28.4">VSS</text>
<text x="238.3" y="26.6">4</text>
<text x="230.3" y="70.7">VSS</text>
<text x="238.3" y="69">4</text>
<text x="357.8" y="77.4">GND</text>
<text x="368.7" y="76">4</text>
<text x="351" y="83.2">USB-B(TH)</text>
<text x="307" y="130.4">ADJ/GND</text>
<text x="324.9" y="128.9">1</text>
<text x="209.9" y="133.9">ADJ/GND</text>
<text x="227.9" y="132.5">1</text>
<text x="280.5" y="154">Trim until PGND=1.65V</text>
<text x="173.1" y="178.3">1</text>
<text x="173.1" y="181.9">2</text>
<text x="173.1" y="185.4">3</text>
<text x="173.1" y="188.9">4</text>
<text x="173.1" y="192.4">5</text>
<text x="340.6" y="208.3">2</text>
<text x="173.1" y="210.1">1</text>
<text x="173.1" y="213.6">2</text>
<text x="331.8" y="210.1">GND</text>
<text x="173.1" y="217.1">3</text>
<text x="173.1" y="220.7">4</text>
<text x="278.4" y="216.8">2</text>
<text x="173.1" y="224.2">5</text>
<text x="173.1" y="241.1">1</text>
<text x="173.1" y="245.4">2</text>
<text x="173.1" y="248.9">3</text>
<text x="173.1" y="252.4">4</text>
<text x="172.6" y="269.7">2</text>
<text x="172.6" y="273.2">1</text>
</g>
<g font-size="3.2" fill="#f00">
<text x="207.7" y="37.2">8</text>
<text x="211.2" y="39">VDD</text>
<text x="368.7" y="65.4">1</text>
<text x="358.5" y="66.9">VCC</text>
<text x="207.7" y="79.6">8</text>
<text x="211.2" y="81.3">VDD</text>
</g>
<g font-size="2.5" fill="#00f">
<text x="93.7" y="23.1">3</text>
<text x="119.9" y="23.1">2</text>
<text x="93.7" y="37.2">4</text>
<text x="119.9" y="37.2">1</text>
<text x="93.7" y="102.5">3</text>
<text x="119.9" y="102.5">2</text>
<text x="93.7" y="116.6">4</text>
<text x="119.9" y="116.6">1</text>
<text x="62.3" y="206.3">PB-15/MOSI2</text>
<text x="62.3" y="209.8">PA-8</text>
<text x="100.9" y="209.8">PB-2</text>
<text x="100.9" y="213.4">PB-1</text>
<text x="62.3" y="220.4">PA-11</text>
<text x="91.5" y="220.4">MOSI1/PA-7</text>
<text x="100.9" y="216.9">PB-0</text>
<text x="62.3" y="224">PA-12</text>
<text x="62.3" y="234.5">PB-4</text>
<text x="62.3" y="238.1">PB-5</text>
<text x="100.9" y="245.1">PA-0</text>
<text x="100.9" y="241.6">PA-1</text>
<text x="62.3" y="248.7">PB-8</text>
<text x="99.3" y="255.7">PC-14</text>
<text x="99.3" y="252.2">PC-15</text>
<text x="93.3" y="259.2">LED/PC-13</text>
</g>
<g font-size="2.5" fill="#ff0">
<text x="62.3" y="195.7">PB-12/NSS2</text>
<text x="62.3" y="230.8">PB-3/RX3</text>
<text x="93" y="231">NSS1/PA-4</text>
<text x="94.8" y="234.5">RX2/PA-3</text>
</g>
<g font-size="2.5" fill="#c00">
<text x="101.5" y="195.7">+5V</text>
<text x="99" y="202.8">+3.3V</text>
<text x="62.3" y="262.8">+3.3V</text>
</g>
<g font-size="2.5" fill="#0f0">
<text x="62.3" y="199.3">PB-13/SCK2</text>
<text x="91.9" y="206.3">SCL2/PB-10</text>
<text x="93.1" y="227.5">SCK1/PA-5</text>
<text x="62.3" y="241.6">PB-6/SCL1</text>
<text x="87.5" y="264.4" transform="rotate(-90 87.5 264.4)">PA-14/SWCLK</text>
</g>
<g font-size="2.5" fill="#999">
<text x="62.3" y="202.8">PB-14/MISO2</text>
<text x="91.5" y="224">MISO1/PA-6</text>
<text x="62.3" y="245.1">PB-7/SDA1</text>
<text x="84" y="264.4" transform="rotate(-90 84 264.4)">PA-13/SWDIO</text>
</g>
<g font-size="2.5">
<text x="101.1" y="199.3">GND</text>
<text x="62.3" y="259.2">GND</text>
<text x="91" y="264.4" transform="rotate(-90 91 264.4)">GND</text>
</g>
<text font-size="2.5" fill="#606" x="62.3" y="213.4">PA-9/TX1</text>
<text font-size="2.5" fill="#609" x="62.3" y="216.9">PA-10/RX1</text>
<g font-size="2.5" fill="#f90">
<text x="62.3" y="227.5">PA-15/TX3</text>
<text x="95" y="238.1">TX2/PA-2</text>
</g>
<text font-size="2.5" fill="#639" x="105.1" y="248.7">R</text>
<text font-size="2.5" fill="#ccc" x="62.3" y="252.2">PB-9/SDA2</text>
<g font-size="2.5" fill="#f00">
<text x="62.3" y="255.7">+5V</text>
<text x="100.2" y="262.8">VBAT</text>
<text x="80.4" y="264.4" transform="rotate(-90 80.4 264.4)">+3.3V</text>
</g>
<g font-size="2.5" fill="#930">
<text x="79" y="270" transform="rotate(-90 79 270)">41</text>
<text x="82.5" y="270" transform="rotate(-90 82.5 270)">42</text>
<text x="86.1" y="270" transform="rotate(-90 86.1 270)">43</text>
<text x="89.6" y="270" transform="rotate(-90 89.6 270)">44</text>
</g>
<g font-size="1.8" fill="#000080">
<text x="378" y="70">0...10R</text>
<text x="378" y="73.5">0...10R</text>
</g>
</svg>
